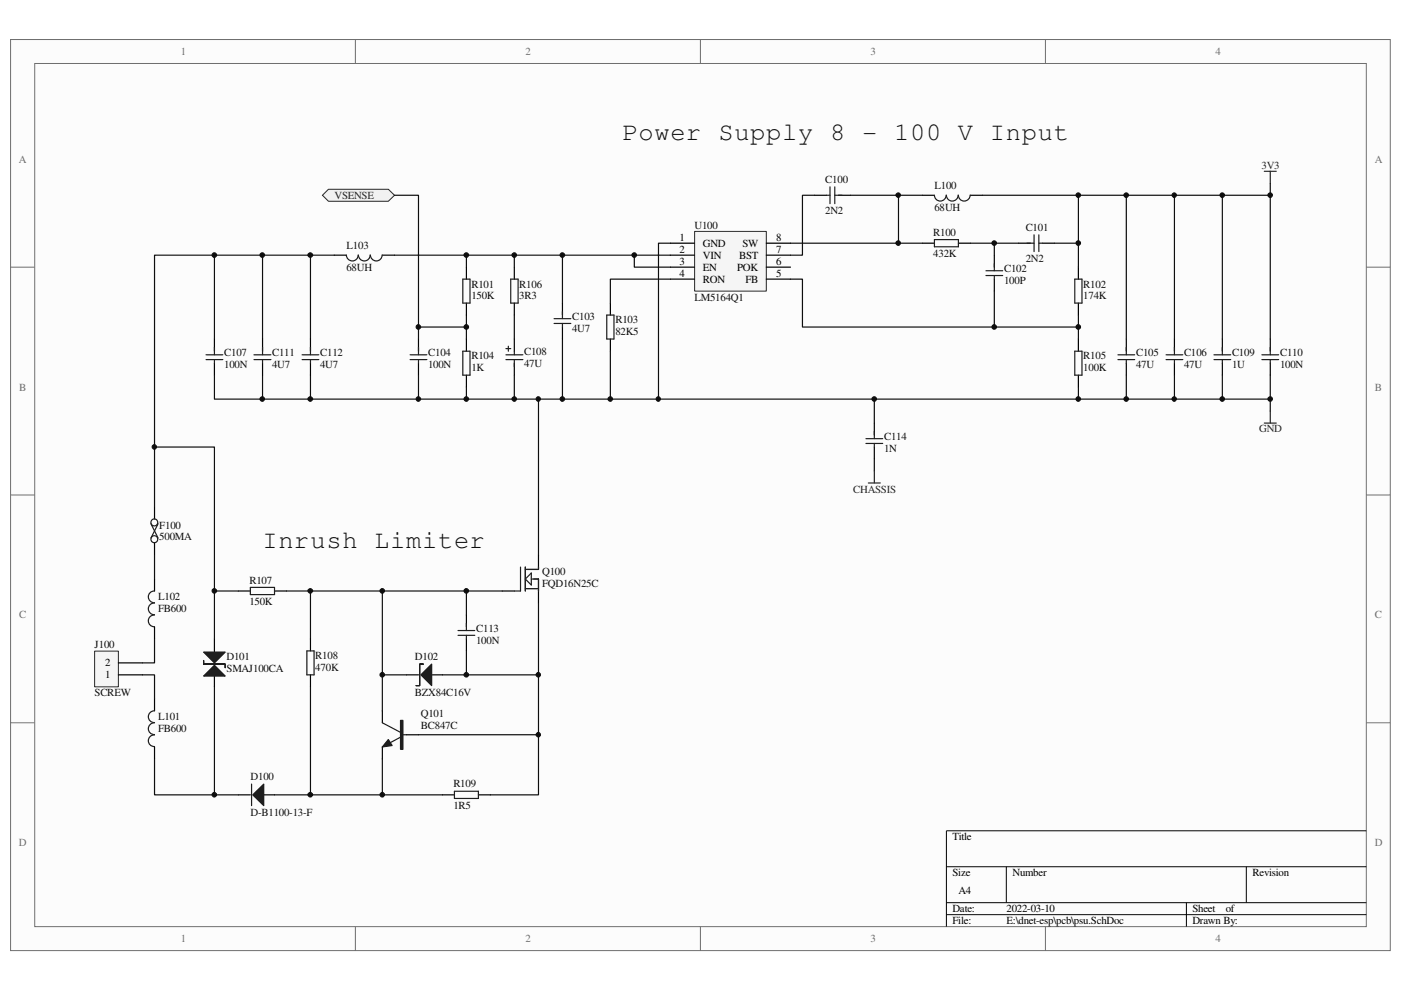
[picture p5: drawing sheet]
<svg xmlns="http://www.w3.org/2000/svg" width="297mm" height="210mm" viewBox="0 0 297 210" stroke-linecap="round" stroke-linejoin="round" font-family="sans-serif">
<path d="M2.3 8.4h292.5v193.1h-292.5z" fill="#fcfcfc"/>
<path d="M2.2 8.4h292.6v193.1h-292.6z" fill="none" stroke="#6e6e6e" stroke-width=".21"/>
<path d="M7.4 13.5h282.3v183h-282.3z" fill="#fcfcfc"/>
<g fill="none" stroke="#6e6e6e" stroke-width=".21">
<path d="M7.4 13.5h282.3v183h-282.3zM75.3 8.3v5.1M148.5 8.3v5.1M221.7 8.3v5.1M2.2 56.6h5.1M289.7 56.6h5.1M2.2 104.9h5.1M289.7 104.9h5.1M2.2 153.2h5.1M289.7 153.2h5.1M75.3 196.5v5.1M148.5 196.5v5.1"/>
<path d="M221.7 196.5v5.1"/>
</g>
<path d="M289.7 176.1h-89v20.4M200.7 183.8h89M200.7 191.4h89M200.7 193.9h89M213.4 183.8v7.6M251.5 191.4v5.1M264.2 183.8v7.6" fill="none" stroke="#000" stroke-width=".21"/>
<path d="M68.4 41.4l1.2-1.3h12.7l1.3 1.3-1.3 1.3h-12.7z" fill-rule="evenodd" fill="#f0f0f0"/>
<path d="M68.4 41.4l1.2-1.3h12.7l1.3 1.3-1.3 1.3h-12.7z" fill="none" stroke="#262626" stroke-width=".21"/>
<path d="M268.1 36.3h2.5M269.3 36.3v2.6M268.1 89.7h2.5M269.3 87.2v2.5" fill="none" stroke="#262626" stroke-width=".25"/>
<g fill="none" stroke="#000" stroke-width=".25">
<path d="M172.7 41.4h2.5M177.8 41.4h2.5M195.6 41.4h2.5M195.6 51.6h2.5M203.2 51.6h2.5M205.7 41.4h2.6M210.8 54.1v2.5M210.8 59.2v2.5M215.9 51.6h2.6M221 51.6h2.6M228.6 56.6v2.6M88.7 71.9v2.6"/>
<path d="M88.7 77v2.5M98.9 71.9v2.6M98.9 79.5v2.6M129.4 64.3v2.5M129.4 71.9v2.6M228.6 64.3v2.5M228.6 71.9v2.6M228.6 79.5v2.6M238.8 71.9v2.6M238.8 77v2.5M249 71.9v2.6M249 77v2.5"/>
</g>
<g fill="none" stroke="#1c1c1c" stroke-width=".25">
<path d="M176 39.6v3.6M177 39.6v3.6M175.2 41.4h.8M177 41.4h1.5M198.1 50.8h5.1v1.5h-5.1zM200.6 41.4a1.25 1.25 0 0 1-1.2 1.2 1.25 1.25 0 0 1-1.3-1.2M203.2 41.4a1.25 1.25 0 0 1-1.3 1.2 1.25 1.25 0 0 1-1.2-1.2M205.7 41.4a1.25 1.25 0 0 1-1.2 1.2 1.25 1.25 0 0 1-1.3-1.2M209 58.4h3.6M209 57.4h3.6M210.8 55.9v1.5M210.8 58.4v.8"/>
<path d="M217.7 51.6h1.5M219.2 49.8v3.5M220.3 51.6h.7M220.3 49.8v3.5M227.9 59.2h1.5v5.1h-1.5zM86.9 76.2h3.6M86.9 75.2h3.6M88.7 73.7v1.5M88.7 76.2v.8M98.1 74.5h1.5v5h-1.5zM128.6 66.8h1.6v5.1h-1.6zM227.9 74.5h1.5v5h-1.5z"/>
<path d="M237 76.2h3.6M237 75.2h3.6M238.8 73.7v1.5M238.8 76.2v.8M247.2 76.2h3.6M247.2 75.2h3.6M249 73.7v1.5M249 76.2v.8"/>
</g>
<path d="M98.9 54.1v2.5M134.5 54.1v2.5h7.7M142.2 54.1h-23v10.2M142.2 59.2h-12.8v5.1M142.2 51.6h-2.6v33h-20.4v-12.7M98.9 69.3h-10.2v2.6M98.9 66.8v5.1M129.4 74.5v10.1M98.9 82.1v2.5" fill="none" stroke="#0e0e0e" stroke-width=".25"/>
<path d="M20.1 138.1h5v7.5h-5z" fill="#f5f5f5"/>
<path d="M20.1 138h5v7.6h-5z" fill="none" stroke="#262626" stroke-width=".21"/>
<path d="M25.1 143.1h5.1M25.1 140.5h5.1M50.5 168.5h2.6M55.7 168.5h2.5" fill="none" stroke="#000" stroke-width=".25"/>
<path d="M139.6 84.6h89" fill="none" stroke="#0e0e0e" stroke-width=".25"/>
<path d="M53.3 166.2v4.6" fill="none" stroke="#1c1c1c" stroke-width=".21"/>
<path d="M53.3 166.2v4.6z" fill="none" stroke="#1c1c1c" stroke-width=".25"/>
<path d="M53.6 168.5l2.3-2.3v4.6z" fill="#1c1c1c"/>
<g fill="none" stroke="#1c1c1c" stroke-width=".25">
<path d="M32 111l1.5 3.1M33.5 111l-1.5 3.1M53.6 168.5l2.3-2.3v4.6z"/>
<circle cx="32.7" cy="114.3" r=".73"/>
<circle cx="32.7" cy="110.8" r=".73"/>
</g>
<path d="M32.8 107.5v2.5M32.8 115.1v2.6" fill="none" stroke="#000" stroke-width=".25"/>
<g fill="none" stroke="#0e0e0e" stroke-width=".25">
<path d="M167.6 59.2h2.5v10.1h58.5M167.6 51.6h28M172.7 41.4h-2.6v12.7h-2.5M180.3 41.4h10.2M195.6 41.4h-5.1v10.2M205.7 51.6h10.2M208.3 41.4h20.3M210.8 51.6v2.5M223.6 51.6h5M228.6 56.6v-15.2h20.4v30.5M238.8 41.4v30.5M210.8 61.7v7.6"/>
<path d="M228.6 66.8v5.1M238.8 79.5v5.1M249 79.5v5.1h-20.4v-2.5M32.8 135.5v5h-2.6"/>
</g>
<path d="M147.3 49.1h15.2v12.6h-15.2z" fill="#f5f5f5"/>
<path d="M147.3 49.1h15.2v12.6h-15.2z" fill="none" stroke="#262626" stroke-width=".21"/>
<g fill="none" stroke="#000" stroke-width=".25">
<path d="M70.9 54.1h2.5M81.1 54.1h2.5M142.2 56.6h5M142.2 59.2h5M142.2 51.6h5M142.2 54.1h5M162.5 56.6h5.1M162.5 59.2h5.1M162.5 51.6h5.1M162.5 54.1h5.1M45.5 71.9v2.6M45.5 77v2.5"/>
<path d="M259.2 71.9v2.6M259.2 77v2.5M269.3 71.9v2.6M269.3 77v2.5M114.2 117.7v2.5M32.8 122.8v2.5M32.8 132.9v2.6M106.5 125.3h2.5M114.2 125.3v2.5M32.8 148.2v2.5M32.8 158.4v2.5M81.1 150.7v2.5"/>
<path d="M81.1 158.4v2.5M86.2 155.8h2.5"/>
</g>
<g fill="none" stroke="#1c1c1c" stroke-width=".25">
<path d="M75.9 54.1a1.25 1.25 0 0 1-1.2 1.2 1.25 1.25 0 0 1-1.3-1.2M78.5 54.1a1.25 1.25 0 0 1-1.2 1.2 1.25 1.25 0 0 1-1.3-1.2M81 54.1a1.25 1.25 0 0 1-1.2 1.2 1.25 1.25 0 0 1-1.3-1.2M43.7 76.2h3.5M43.7 75.2h3.5M45.5 73.7v1.5M45.5 76.2v.8M257.4 76.2h3.5M257.4 75.2h3.5M259.2 73.7v1.5M259.2 76.2v.8M267.5 76.2h3.6"/>
<path d="M267.5 75.2h3.6M269.3 73.7v1.5M269.3 76.2v.8M32.8 125.3a1.25 1.25 0 0 0-1.4 1.3 1.25 1.25 0 0 0 1.4 1.2M32.8 127.8a1.25 1.25 0 0 0-1.4 1.3 1.25 1.25 0 0 0 1.4 1.2M32.8 130.4a1.25 1.25 0 0 0-1.4 1.2 1.25 1.25 0 0 0 1.4 1.3M110.4 120.2v5.1h-1.4M111.4 120.2v5.1M111.4 124.8h2.8M111.4 122.8l1.2-1.3v2.5zM112.6 122.8h1.6v2.5M114.2 120.2v.5h-2.8"/>
<path d="M32.8 150.7a1.25 1.25 0 0 0-1.4 1.3 1.25 1.25 0 0 0 1.4 1.2M32.8 153.2a1.25 1.25 0 0 0-1.4 1.3 1.25 1.25 0 0 0 1.4 1.2M32.8 155.8a1.23 1.23 0 0 0-1.3 1.3 1.23 1.23 0 0 0 1.3 1.2"/>
</g>
<path d="M269.3 38.9v2.5h-20.3M259.2 41.4v30.5M269.3 41.4v30.5M259.2 79.5v5.1h-10.2M269.3 79.5v7.7M259.2 84.6h10.1M30.2 143.1h2.6v5.1" fill="none" stroke="#0e0e0e" stroke-width=".25"/>
<path d="M84.9 152.7h.5v6.2h-.5z" fill-rule="evenodd" fill="#1c1c1c"/>
<path d="M84.9 152.7h.5v6.2h-.5z" fill="none" stroke="#1c1c1c" stroke-width=".25"/>
<path d="M82.3 156.8l.8 1.3-2 .3z" fill="#1c1c1c"/>
<path d="M81.1 153.2l3.8 2.1M82.3 156.8l.8 1.3-2 .3zM84.9 156.3l-3.8 2.1M85.4 155.8h.8" fill="none" stroke="#1c1c1c" stroke-width=".25"/>
<path d="M114.2 127.8v15.3h-20.4M114.2 143.1v12.7M81.1 160.9v7.6h-22.9" fill="none" stroke="#0e0e0e" stroke-width=".25"/>
<path d="M86.2 143.1h2.5M91.3 143.1h2.5" fill="none" stroke="#000" stroke-width=".25"/>
<path d="M89 140.8h.7h-.7v4.6h-.8h.8z" fill-rule="evenodd" fill="#1c1c1c"/>
<path d="M89 140.8h.7h-.7v4.6h-.8h.8z" fill="none" stroke="#1c1c1c" stroke-width=".25"/>
<path d="M89.2 143.1l2.3-2.3v4.6z" fill="#1c1c1c"/>
<path d="M53.1 124.5h5.1v1.6h-5.1zM97.1 134.7h3.6M97.1 133.7h3.6M98.9 132.2v1.5M98.9 134.7v.8M89.2 143.1l2.3-2.3v4.6z" fill="none" stroke="#1c1c1c" stroke-width=".25"/>
<path d="M45.5 135.5v2.8M50.5 125.3h2.6M58.2 125.3h2.5M98.9 130.4v2.5M98.9 135.5v2.5M45.5 143.1v2.5" fill="none" stroke="#000" stroke-width=".25"/>
<path d="M98.9 125.3h-17.8v25.4M98.9 138v5.1M106.5 125.3h-7.6v5.1M81.1 143.1h5.1M88.7 155.8h25.5v12.7h-10.2" fill="none" stroke="#0e0e0e" stroke-width=".25"/>
<path d="M43.2 140v.8h4.5v.8v-.8h-4.5z" fill-rule="evenodd" fill="#1c1c1c"/>
<path d="M43.2 140v.8h4.5v.8v-.8h-4.5z" fill="none" stroke="#1c1c1c" stroke-width=".25"/>
<path d="M43.2 143.3l2.3-2.2 2.2 2.2z" fill="#1c1c1c"/>
<path d="M43.2 143.3l2.3-2.2 2.2 2.2z" fill="none" stroke="#1c1c1c" stroke-width=".25"/>
<path d="M43.2 138.3h4.5l-2.2 2.2z" fill="#1c1c1c"/>
<g fill="none" stroke="#1c1c1c" stroke-width=".25">
<path d="M98.1 59.2h1.5v5.1h-1.5zM108.3 59.2h1.6v5.1h-1.6zM53.8 76.2h3.6M53.8 75.2h3.6M55.7 73.7v1.5M55.7 76.2v.8M64 76.2h3.6M64 75.2h3.6M65.8 73.7v1.5M65.8 76.2v.8M107.3 76.2h3.6M107.3 75.2h3.6"/>
<path d="M107.3 73.9h1M107.8 73.4v1.1M109 74.5v.7M109 76.2v1.6M117.5 68.6h3.5M117.5 67.6h3.5M119.2 66v1.6M119.2 68.6v.7M183.6 94h3.6M183.6 93h3.6M185.4 91.5v1.5M185.4 94v.8"/>
<path d="M43.2 138.3h4.5l-2.2 2.2zM65.1 138h1.5v5.1h-1.5zM96.3 167.8h5.1v1.5h-5.1z"/>
</g>
<g fill="none" stroke="#0e0e0e" stroke-width=".25">
<path d="M45.5 54.1v17.8M55.7 54.1v17.8M65.8 54.1h5.1M83.6 41.4h5.1v27.9M83.6 54.1h35.6M109 54.1v2.5M45.5 79.5v5.1h73.7M55.7 79.5v5.1M65.8 71.9v-17.8h-33v40.7M65.8 79.5v5.1M88.7 79.5v5.1M109 66.8v5.1"/>
<path d="M109 79.5v5.1M114.2 84.6v33.1M185.4 84.6v5.1M185.4 97.3v2.6M32.8 107.5v-12.7h12.7v40.7M32.8 117.7v5.1M45.5 125.3h5M60.7 125.3h5.1v10.2M65.8 125.3h15.3M45.5 145.6v22.9M65.8 145.6v22.9M32.8 160.9v7.6h17.7"/>
<path d="M81.1 168.5h12.7"/>
</g>
<g fill="none" stroke="#000" stroke-width=".25">
<path d="M98.9 56.6v2.6M109 56.6v2.6M55.7 71.9v2.6M55.7 77v2.5M65.8 71.9v2.6M65.8 77v2.5M98.9 64.3v2.5M109 64.3v2.5M109 71.9v2.6M109 77v2.5M119.2 64.3v2.5M119.2 69.3v2.6"/>
<path d="M185.4 89.7v2.5M185.4 94.8v2.5M65.8 135.5v2.5M65.8 143.1v2.5M93.8 168.5h2.5M101.4 168.5h2.6"/>
</g>
<path d="M185.4 99.9v2.5M184.1 102.4h2.5" fill="none" stroke="#262626" stroke-width=".25"/>
<circle cx="32.7" cy="94.8" r=".48" fill="#0e0e0e"/>
<circle cx="32.7" cy="94.8" r=".48" fill="none" stroke="#0e0e0e" stroke-width=".21"/>
<circle cx="45.4" cy="168.5" r=".49" fill="#0e0e0e"/>
<circle cx="45.4" cy="168.5" r=".49" fill="none" stroke="#0e0e0e" stroke-width=".21"/>
<circle cx="45.4" cy="125.3" r=".49" fill="#0e0e0e"/>
<circle cx="45.4" cy="125.3" r=".49" fill="none" stroke="#0e0e0e" stroke-width=".21"/>
<circle cx="45.4" cy="54.1" r=".49" fill="#0e0e0e"/>
<circle cx="45.4" cy="54.1" r=".49" fill="none" stroke="#0e0e0e" stroke-width=".21"/>
<circle cx="55.6" cy="84.6" r=".48" fill="#0e0e0e"/>
<circle cx="55.6" cy="84.6" r=".48" fill="none" stroke="#0e0e0e" stroke-width=".21"/>
<circle cx="55.6" cy="54.1" r=".49" fill="#0e0e0e"/>
<circle cx="55.6" cy="54.1" r=".49" fill="none" stroke="#0e0e0e" stroke-width=".21"/>
<circle cx="65.8" cy="168.5" r=".49" fill="#0e0e0e"/>
<circle cx="65.8" cy="168.5" r=".49" fill="none" stroke="#0e0e0e" stroke-width=".21"/>
<circle cx="65.8" cy="125.3" r=".49" fill="#0e0e0e"/>
<circle cx="65.8" cy="125.3" r=".49" fill="none" stroke="#0e0e0e" stroke-width=".21"/>
<circle cx="65.8" cy="84.6" r=".49" fill="#0e0e0e"/>
<circle cx="65.8" cy="84.6" r=".49" fill="none" stroke="#0e0e0e" stroke-width=".21"/>
<circle cx="65.8" cy="54.1" r=".49" fill="#0e0e0e"/>
<circle cx="65.8" cy="54.1" r=".49" fill="none" stroke="#0e0e0e" stroke-width=".21"/>
<circle cx="81" cy="168.5" r=".48" fill="#0e0e0e"/>
<circle cx="81" cy="168.5" r=".48" fill="none" stroke="#0e0e0e" stroke-width=".21"/>
<circle cx="81" cy="143.1" r=".49" fill="#0e0e0e"/>
<circle cx="81" cy="143.1" r=".49" fill="none" stroke="#0e0e0e" stroke-width=".21"/>
<circle cx="81" cy="125.3" r=".48" fill="#0e0e0e"/>
<circle cx="81" cy="125.3" r=".48" fill="none" stroke="#0e0e0e" stroke-width=".21"/>
<circle cx="88.7" cy="84.6" r=".49" fill="#0e0e0e"/>
<circle cx="88.7" cy="84.6" r=".49" fill="none" stroke="#0e0e0e" stroke-width=".21"/>
<circle cx="88.7" cy="69.3" r=".49" fill="#0e0e0e"/>
<circle cx="88.7" cy="69.3" r=".49" fill="none" stroke="#0e0e0e" stroke-width=".21"/>
<circle cx="98.9" cy="143.1" r=".49" fill="#0e0e0e"/>
<circle cx="98.9" cy="143.1" r=".49" fill="none" stroke="#0e0e0e" stroke-width=".21"/>
<circle cx="98.9" cy="125.3" r=".49" fill="#0e0e0e"/>
<circle cx="98.9" cy="125.3" r=".49" fill="none" stroke="#0e0e0e" stroke-width=".21"/>
<circle cx="98.9" cy="84.6" r=".49" fill="#0e0e0e"/>
<circle cx="98.9" cy="84.6" r=".49" fill="none" stroke="#0e0e0e" stroke-width=".21"/>
<circle cx="98.9" cy="69.3" r=".49" fill="#0e0e0e"/>
<circle cx="98.9" cy="69.3" r=".49" fill="none" stroke="#0e0e0e" stroke-width=".21"/>
<circle cx="98.9" cy="54.1" r=".49" fill="#0e0e0e"/>
<circle cx="98.9" cy="54.1" r=".49" fill="none" stroke="#0e0e0e" stroke-width=".21"/>
<circle cx="109" cy="84.6" r=".48" fill="#0e0e0e"/>
<circle cx="109" cy="84.6" r=".48" fill="none" stroke="#0e0e0e" stroke-width=".21"/>
<circle cx="109" cy="54.1" r=".48" fill="#0e0e0e"/>
<circle cx="109" cy="54.1" r=".48" fill="none" stroke="#0e0e0e" stroke-width=".21"/>
<circle cx="114.1" cy="155.8" r=".47" fill="#0e0e0e"/>
<circle cx="114.1" cy="155.8" r=".47" fill="none" stroke="#0e0e0e" stroke-width=".21"/>
<circle cx="114.1" cy="143.1" r=".48" fill="#0e0e0e"/>
<circle cx="114.1" cy="143.1" r=".48" fill="none" stroke="#0e0e0e" stroke-width=".21"/>
<circle cx="114.1" cy="84.6" r=".47" fill="#0e0e0e"/>
<circle cx="114.1" cy="84.6" r=".47" fill="none" stroke="#0e0e0e" stroke-width=".21"/>
<circle cx="119.2" cy="84.6" r=".49" fill="#0e0e0e"/>
<circle cx="119.2" cy="84.6" r=".49" fill="none" stroke="#0e0e0e" stroke-width=".21"/>
<circle cx="119.2" cy="54.1" r=".49" fill="#0e0e0e"/>
<circle cx="119.2" cy="54.1" r=".49" fill="none" stroke="#0e0e0e" stroke-width=".21"/>
<circle cx="129.4" cy="84.6" r=".48" fill="#0e0e0e"/>
<circle cx="129.4" cy="84.6" r=".48" fill="none" stroke="#0e0e0e" stroke-width=".21"/>
<circle cx="134.5" cy="54.1" r=".49" fill="#0e0e0e"/>
<circle cx="134.5" cy="54.1" r=".49" fill="none" stroke="#0e0e0e" stroke-width=".21"/>
<circle cx="139.6" cy="84.6" r=".47" fill="#0e0e0e"/>
<circle cx="139.6" cy="84.6" r=".47" fill="none" stroke="#0e0e0e" stroke-width=".21"/>
<circle cx="185.4" cy="84.6" r=".48" fill="#0e0e0e"/>
<circle cx="185.4" cy="84.6" r=".48" fill="none" stroke="#0e0e0e" stroke-width=".21"/>
<circle cx="190.4" cy="51.5" r=".48" fill="#0e0e0e"/>
<circle cx="190.4" cy="51.5" r=".48" fill="none" stroke="#0e0e0e" stroke-width=".21"/>
<circle cx="190.4" cy="41.4" r=".48" fill="#0e0e0e"/>
<circle cx="190.4" cy="41.4" r=".48" fill="none" stroke="#0e0e0e" stroke-width=".21"/>
<circle cx="210.8" cy="69.3" r=".49" fill="#0e0e0e"/>
<circle cx="210.8" cy="69.3" r=".49" fill="none" stroke="#0e0e0e" stroke-width=".21"/>
<circle cx="210.8" cy="51.5" r=".49" fill="#0e0e0e"/>
<circle cx="210.8" cy="51.5" r=".49" fill="none" stroke="#0e0e0e" stroke-width=".21"/>
<circle cx="228.6" cy="84.6" r=".49" fill="#0e0e0e"/>
<circle cx="228.6" cy="84.6" r=".49" fill="none" stroke="#0e0e0e" stroke-width=".21"/>
<circle cx="228.6" cy="69.3" r=".49" fill="#0e0e0e"/>
<circle cx="228.6" cy="69.3" r=".49" fill="none" stroke="#0e0e0e" stroke-width=".21"/>
<circle cx="228.6" cy="51.5" r=".49" fill="#0e0e0e"/>
<circle cx="228.6" cy="51.5" r=".49" fill="none" stroke="#0e0e0e" stroke-width=".21"/>
<circle cx="228.6" cy="41.4" r=".49" fill="#0e0e0e"/>
<circle cx="228.6" cy="41.4" r=".49" fill="none" stroke="#0e0e0e" stroke-width=".21"/>
<circle cx="238.8" cy="84.6" r=".48" fill="#0e0e0e"/>
<circle cx="238.8" cy="84.6" r=".48" fill="none" stroke="#0e0e0e" stroke-width=".21"/>
<circle cx="238.8" cy="41.4" r=".48" fill="#0e0e0e"/>
<circle cx="238.8" cy="41.4" r=".48" fill="none" stroke="#0e0e0e" stroke-width=".21"/>
<circle cx="249" cy="84.6" r=".47" fill="#0e0e0e"/>
<circle cx="249" cy="84.6" r=".47" fill="none" stroke="#0e0e0e" stroke-width=".21"/>
<circle cx="249" cy="41.4" r=".47" fill="#0e0e0e"/>
<circle cx="249" cy="41.4" r=".47" fill="none" stroke="#0e0e0e" stroke-width=".21"/>
<circle cx="259.1" cy="84.6" r=".49" fill="#0e0e0e"/>
<circle cx="259.1" cy="84.6" r=".49" fill="none" stroke="#0e0e0e" stroke-width=".21"/>
<circle cx="259.1" cy="41.4" r=".49" fill="#0e0e0e"/>
<circle cx="259.1" cy="41.4" r=".49" fill="none" stroke="#0e0e0e" stroke-width=".21"/>
<circle cx="269.3" cy="84.6" r=".48" fill="#0e0e0e"/>
<circle cx="269.3" cy="84.6" r=".48" fill="none" stroke="#0e0e0e" stroke-width=".21"/>
<circle cx="269.3" cy="41.4" r=".48" fill="#0e0e0e"/>
<circle cx="269.3" cy="41.4" r=".48" fill="none" stroke="#0e0e0e" stroke-width=".21"/>
<g font-size="5.4" fill="#0e0e0e">
<text x="132" y="29.7">Power Supply 8 - 100 V Input</text>
<text x="55.7" y="116.1">Inrush Limiter</text>
</g>
<g font-size="2.3" fill="#6e6e6e">
<text x="38.3" y="11.6">1</text>
<text x="111.4" y="11.6">2</text>
<text x="184.6" y="11.6">3</text>
<text x="257.7" y="11.6">4</text>
<text x="4" y="34.5">A</text>
<text x="291.5" y="34.5">A</text>
<text x="4.1" y="82.8">B</text>
<text x="291.5" y="82.8">B</text>
<text x="4.1" y="131.1">C</text>
<text x="291.5" y="131.1">C</text>
<text x="4" y="179.4">D</text>
<text x="291.5" y="179.4">D</text>
<text x="38.3" y="199.8">1</text>
<text x="111.4" y="199.8">2</text>
<text x="184.6" y="199.8">3</text>
<text x="257.7" y="199.8">4</text>
</g>
<g font-size="2.3" fill="#262626">
<text x="267.5" y="35.8">3V3</text>
<text x="70.9" y="42.1">VSENSE</text>
<text x="267" y="91.7">GND</text>
<text x="180.9" y="104.4">CHASSIS</text>
</g>
<g font-size="2.3" fill="#0e0e0e">
<text x="175" y="38.8">C100</text>
<text x="198.1" y="40.1">L100</text>
<text x="175" y="45.4">2N2</text>
<text x="198.1" y="44.7">68UH</text>
<text x="73.5" y="52.8">L103</text>
<text x="147.2" y="48.5">U100</text>
<text x="197.9" y="50">R100</text>
<text x="217.5" y="49">C101</text>
<text x="73.5" y="57.4">68UH</text>
<text x="197.9" y="54.6">432K</text>
<text x="212.9" y="57.7">C102</text>
<text x="217.5" y="55.6">2N2</text>
<text x="99.9" y="61">R101</text>
<text x="99.9" y="63.5">150K</text>
<text x="110.1" y="61">R106</text>
<text x="110.1" y="63.5">3R3</text>
<text x="147.2" y="63.8">LM5164Q1</text>
<text x="212.9" y="60.2">100P</text>
<text x="229.7" y="61">R102</text>
<text x="229.7" y="63.5">174K</text>
<text x="121.3" y="67.8">C103</text>
<text x="121.3" y="70.4">4U7</text>
<text x="130.5" y="68.6">R103</text>
<text x="130.5" y="71.1">82K5</text>
<text x="47.5" y="75.4">C107</text>
<text x="47.5" y="78">100N</text>
<text x="57.7" y="75.4">C111</text>
<text x="57.7" y="78">4U7</text>
<text x="67.9" y="75.4">C112</text>
<text x="67.9" y="78">4U7</text>
<text x="90.8" y="75.4">C104</text>
<text x="90.8" y="78">100N</text>
<text x="99.9" y="76.2">R104</text>
<text x="111.1" y="75.2">C108</text>
<text x="111.1" y="77.7">47U</text>
<text x="229.7" y="76.2">R105</text>
<text x="240.9" y="75.4">C105</text>
<text x="240.9" y="78">47U</text>
<text x="251" y="75.4">C106</text>
<text x="251" y="78">47U</text>
<text x="261.2" y="75.4">C109</text>
<text x="261.2" y="78">1U</text>
<text x="271.4" y="75.4">C110</text>
<text x="271.4" y="78">100N</text>
<text x="99.9" y="78.7">1K</text>
<text x="229.7" y="78.7">100K</text>
<text x="187.4" y="93.2">C114</text>
<text x="187.4" y="95.8">1N</text>
<text x="33.8" y="112.1">F100</text>
<text x="33.8" y="114.6">500MA</text>
<text x="52.9" y="123.7">R107</text>
<text x="114.9" y="122">Q100</text>
<text x="114.9" y="124.5">FQD16N25C</text>
<text x="33.5" y="127.3">L102</text>
<text x="33.5" y="129.8">FB600</text>
<text x="52.9" y="128.3">150K</text>
<text x="20.1" y="137.5">J100</text>
<text x="101" y="133.9">C113</text>
<text x="101" y="136.4">100N</text>
<text x="48" y="140">D101</text>
<text x="48" y="142.6">SMAJ100CA</text>
<text x="66.8" y="139.8">R108</text>
<text x="66.8" y="142.3">470K</text>
<text x="88" y="140">D102</text>
<text x="20.1" y="147.7">SCREW</text>
<text x="88" y="147.7">BZX84C16V</text>
<text x="33.5" y="152.7">L101</text>
<text x="33.5" y="155.3">FB600</text>
<text x="89.2" y="152">Q101</text>
<text x="89.2" y="154.5">BC847C</text>
<text x="53.1" y="165.4">D100</text>
<text x="96.1" y="167">R109</text>
<text x="53.1" y="173.1">D-B1100-13-F</text>
<text x="96.1" y="171.5">1R5</text>
</g>
<g font-size="2.3">
<text x="144.1" y="51">1</text>
<text x="144.1" y="53.6">2</text>
<text x="149" y="52.3">GND</text>
<text x="157.4" y="52.3">SW</text>
<text x="164.5" y="51">8</text>
<text x="164.5" y="53.6">7</text>
<text x="144.1" y="56.1">3</text>
<text x="144.1" y="58.7">4</text>
<text x="149" y="57.4">EN</text>
<text x="149" y="59.9">RON</text>
<text x="149" y="54.8">VIN</text>
<text x="156.3" y="57.4">POK</text>
<text x="156.7" y="54.8">BST</text>
<text x="158" y="59.9">FB</text>
<text x="164.5" y="56.1">6</text>
<text x="164.5" y="58.7">5</text>
<text x="22.3" y="143.8">1</text>
<text x="22.3" y="141.3">2</text>
<text x="201.9" y="178.1">Title</text>
<text x="201.9" y="185.8">Size</text>
<text x="214.7" y="185.8">Number</text>
<text x="265.6" y="185.8">Revision</text>
<text x="203.2" y="189.6">A4</text>
<text x="201.9" y="193.4">Date:</text>
<text x="201.9" y="196">File:</text>
<text x="213.4" y="193.4">2022-03-10</text>
<text x="213.4" y="196">E:\dnet-esp\pcb\psu.SchDoc</text>
<text x="252.8" y="193.4">Sheet</text>
<text x="252.8" y="196">Drawn By:</text>
<text x="259.9" y="193.4">of</text>
</g>
</svg>
